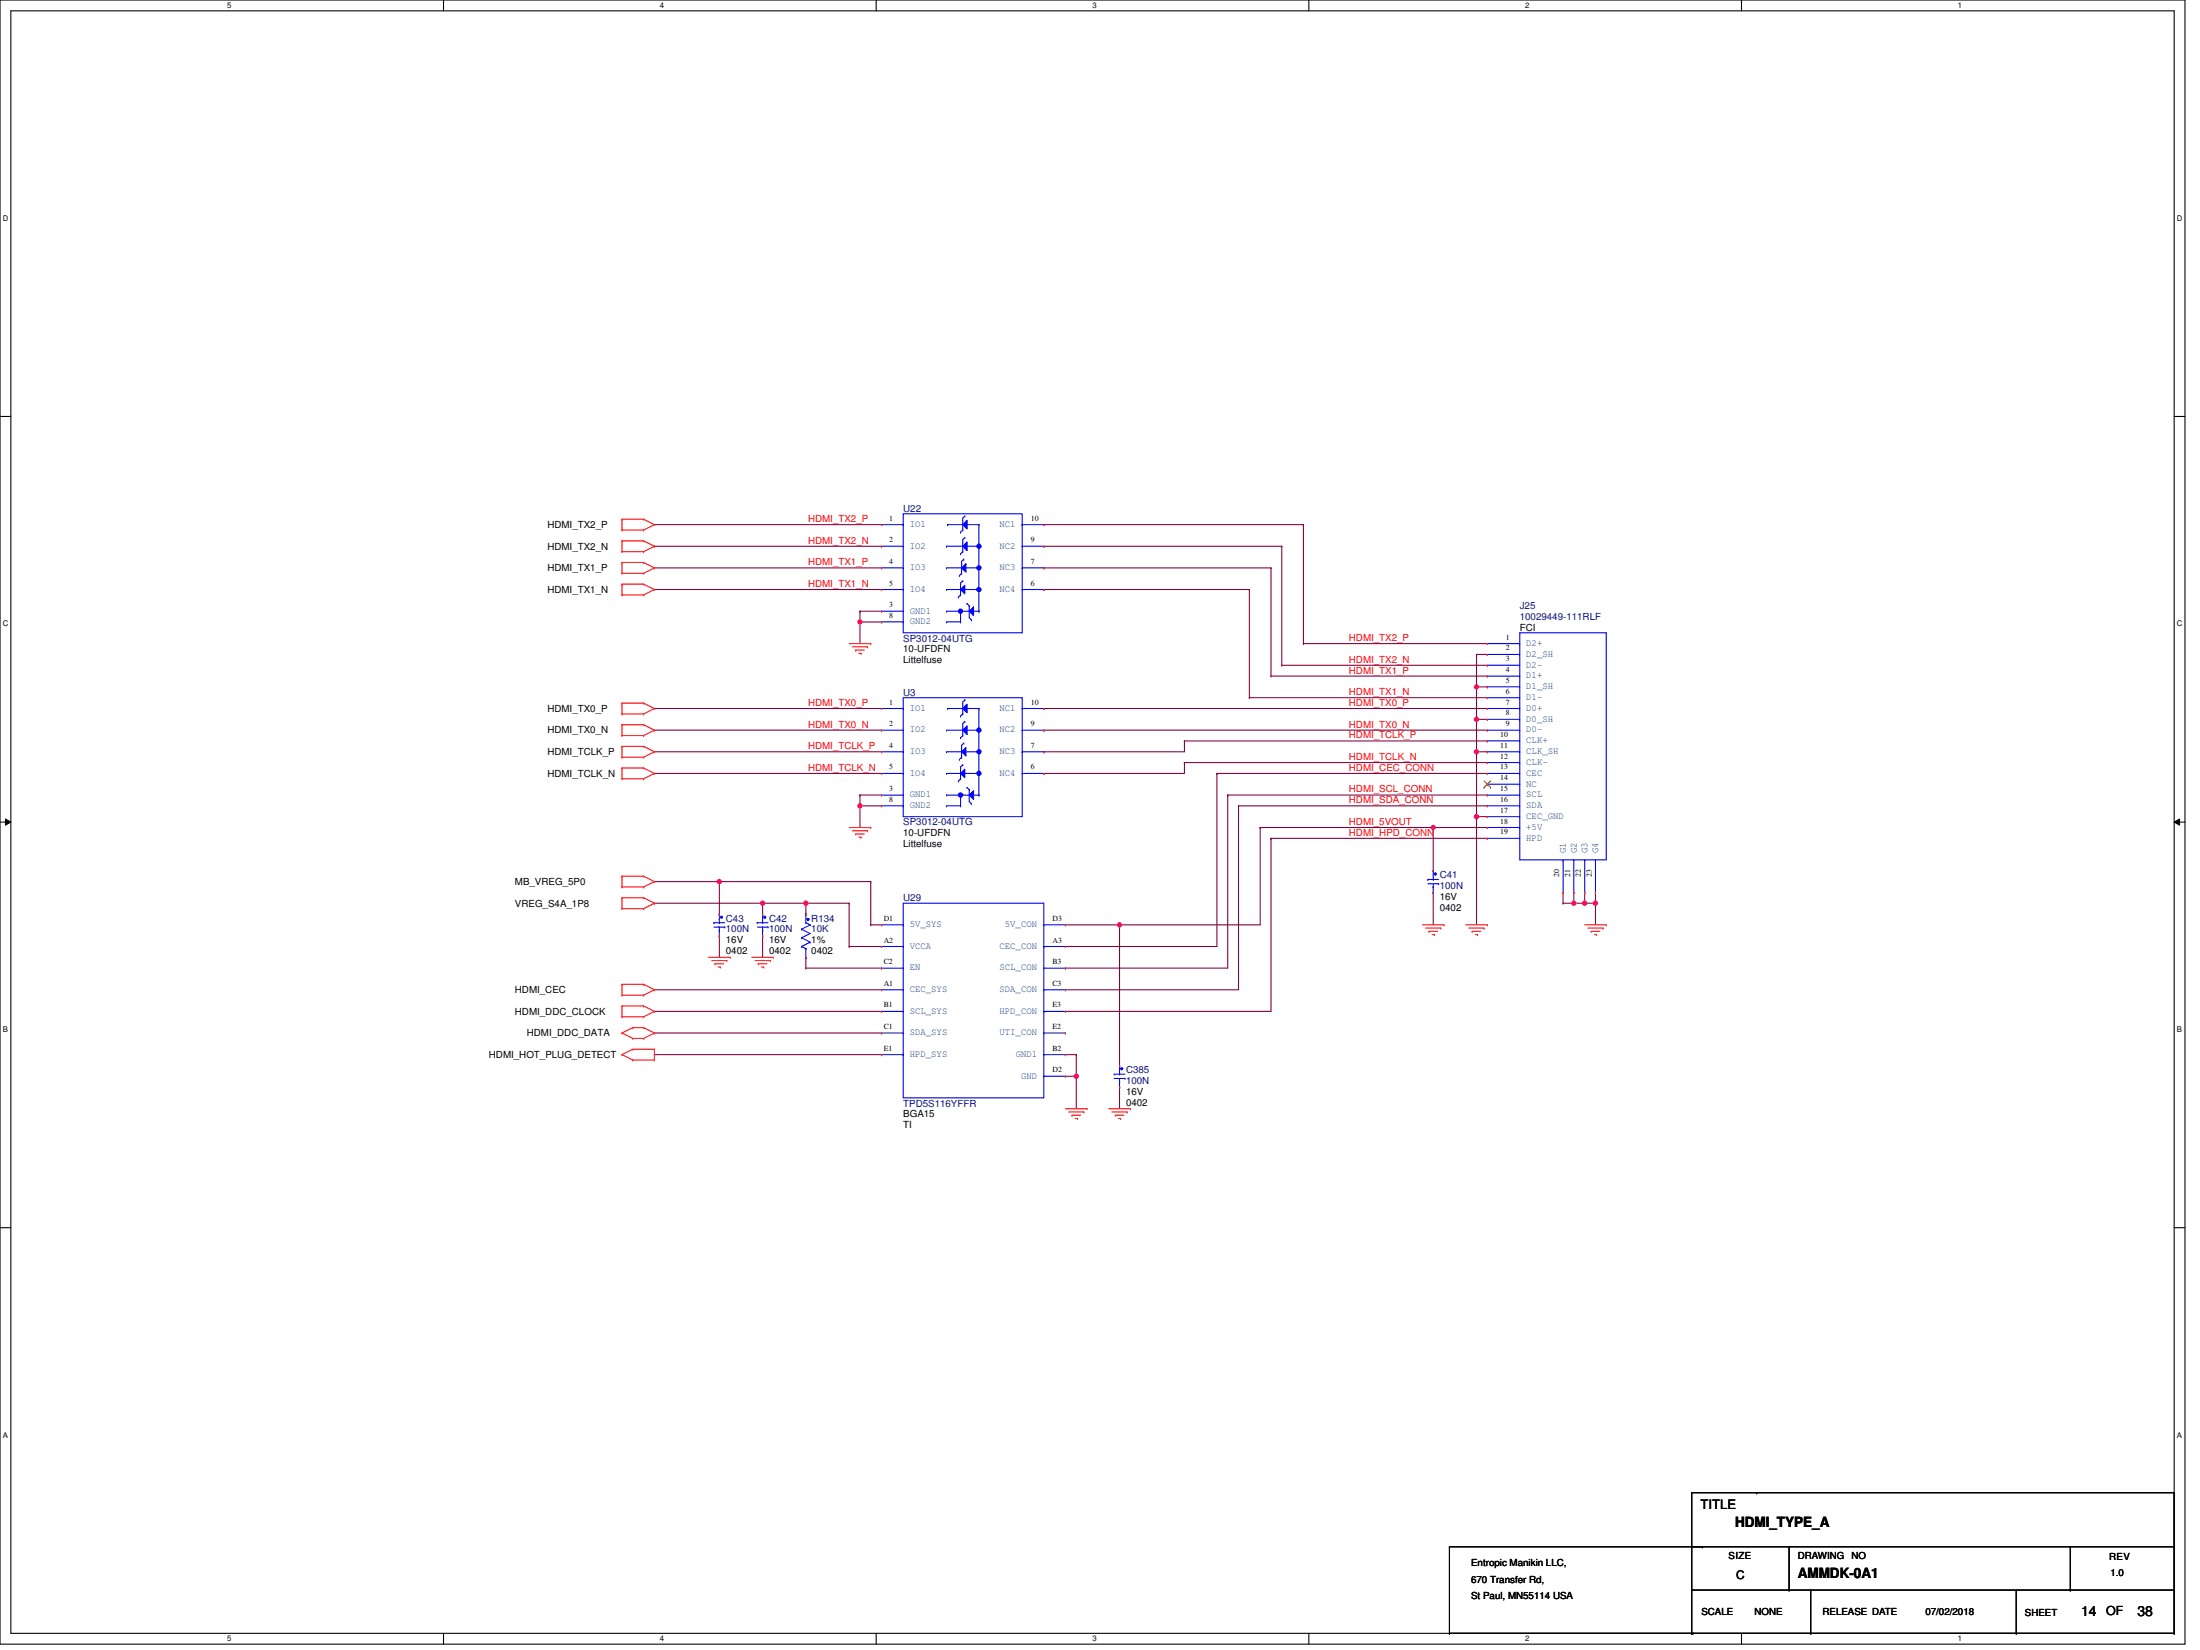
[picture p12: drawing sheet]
<svg xmlns="http://www.w3.org/2000/svg" width="610mm" height="457mm" viewBox="0 0 610 457" stroke-linecap="round" stroke-linejoin="round" font-family="sans-serif">
<path d="M0 0h605.4v455.6h-605.4zM3 3h599.4v449.6h-599.4z" fill="none" stroke="#000" stroke-width=".3"/>
<g fill="#fff">
<path d="M62.9 .3h1.2v2.4h-1.2z"/>
<path d="M62.9 452.9h1.2v2.4h-1.2z"/>
</g>
<path d="M122.9 0v3M122.9 452.6v3" fill="none" stroke="#000" stroke-width=".3"/>
<g fill="#fff">
<path d="M182.8 .3h1.2v2.4h-1.2z"/>
<path d="M182.8 452.9h1.2v2.4h-1.2z"/>
</g>
<path d="M242.8 0v3M242.8 452.6v3" fill="none" stroke="#000" stroke-width=".3"/>
<g fill="#fff">
<path d="M302.7 .3h1.2v2.4h-1.2z"/>
<path d="M302.7 452.9h1.2v2.4h-1.2z"/>
</g>
<path d="M362.7 0v3M362.7 452.6v3" fill="none" stroke="#000" stroke-width=".3"/>
<g fill="#fff">
<path d="M422.6 .3h1.2v2.4h-1.2z"/>
<path d="M422.6 452.9h1.2v2.4h-1.2z"/>
</g>
<path d="M482.6 0v3M482.6 452.6v3" fill="none" stroke="#000" stroke-width=".3"/>
<g fill="#fff">
<path d="M542.5 .3h1.2v2.4h-1.2z"/>
<path d="M542.5 452.9h1.2v2.4h-1.2z"/>
<path d="M.8 59.2h1.5v2.4h-1.5z"/>
<path d="M603.2 59.2h1.5v2.4h-1.5z"/>
<path d="M.8 171.6h1.5v2.4h-1.5z"/>
<path d="M603.2 171.6h1.5v2.4h-1.5z"/>
</g>
<path d="M0 115.4h3M602.4 115.4h3" fill="none" stroke="#000" stroke-width=".3"/>
<g fill="#fff">
<path d="M.8 284h1.4v2.4h-1.4z"/>
<path d="M603.2 284h1.4v2.4h-1.4z"/>
</g>
<path d="M0 227.8h3M602.4 227.8h3" fill="none" stroke="#000" stroke-width=".3"/>
<path d="M1.5 226.9l1.5 .9-1.5 .9zM602.4 227.8l1.5-.9v1.8z" fill="#000"/>
<path d="M1.5 226.9l1.5 .9-1.5 .9zM602.4 227.8l1.5-.9v1.8z" fill="none" stroke="#000" stroke-width=".28"/>
<g fill="#fff">
<path d="M.8 396.4h1.4v2.4h-1.4z"/>
<path d="M603.2 396.4h1.4v2.4h-1.4z"/>
</g>
<path d="M0 340.2h3M602.4 340.2h3" fill="none" stroke="#000" stroke-width=".3"/>
<path d="M238.3 172.3h.1M238.3 172.3v6" fill="none" stroke="#800040" stroke-width=".3"/>
<circle cx="238.3" cy="172.3" r=".59" fill="#f0f"/>
<circle cx="238.3" cy="172.3" r=".59" fill="none" stroke="#f0f" stroke-width=".3"/>
<g fill="none" stroke="#800040" stroke-width=".3">
<path d="M238.3 223.3h.1M238.3 223.3v6M409.1 226.3h.1M409.1 226.3v30M199.3 259.3h.1M199.3 259.3v6M211.3 259.3h.1M211.3 259.3v6M397.1 247.3h.1M397.1 247.3v9M442.1 250.3h.1M442.1 250.3v6"/>
<path d="M298.2 298.2h.1M298.2 298.2v9M310.2 301.2h.1M310.2 301.2v6"/>
</g>
<circle cx="409.1" cy="226.3" r=".59" fill="#f0f"/>
<circle cx="409.1" cy="226.3" r=".59" fill="none" stroke="#f0f" stroke-width=".3"/>
<g fill="none" stroke="#800040" stroke-width=".3">
<path d="M181.3 145.4h.1M181.3 151.4h.1M181.3 157.4h.1M181.3 145.4h63M181.3 151.4h63M181.3 157.4h63M181.3 163.4h.1M181.3 163.4h63M181.3 196.3h.1M181.3 196.3h63M181.3 202.3h.1M181.3 208.3h.1"/>
<path d="M181.3 214.3h.1M181.3 202.3h63M181.3 208.3h63M181.3 214.3h63M238.3 223.3h.1M238.3 223.3h6M181.3 274.3h.1M181.3 274.3h63M181.3 280.2h.1M181.3 286.2h.1M181.3 292.2h.1M181.3 280.2h63"/>
<path d="M181.3 286.2h63M181.3 292.2h63M295.2 298.2h.1M295.2 298.2h3"/>
</g>
<circle cx="298.2" cy="298.2" r=".59" fill="#f0f"/>
<circle cx="298.2" cy="298.2" r=".59" fill="none" stroke="#f0f" stroke-width=".3"/>
<g fill="none" stroke="#800040" stroke-width=".3">
<path d="M409.1 190.3h.1M409.1 199.3h.1M409.1 190.3h3M409.1 199.3h3M409.1 208.3h.1M409.1 208.3h3M409.1 226.3h.1M409.1 226.3h3M310.2 256.3h.1M310.2 256.3v38.9M436.1 247.3h.1M436.1 247.3v3"/>
<path d="M439.1 247.3h.1M439.1 247.3v3"/>
</g>
<circle cx="439.1" cy="250.3" r=".59" fill="#f0f"/>
<circle cx="439.1" cy="250.3" r=".59" fill="none" stroke="#f0f" stroke-width=".3"/>
<path d="M397.1 229.3h.1M397.1 229.3v12" fill="none" stroke="#800040" stroke-width=".3"/>
<circle cx="397.1" cy="229.3" r=".59" fill="#f0f"/>
<circle cx="397.1" cy="229.3" r=".59" fill="none" stroke="#f0f" stroke-width=".3"/>
<g fill="none" stroke="#800040" stroke-width=".3">
<path d="M238.3 172.3h.1M238.3 172.3h6M340.2 220.3h.1M340.2 220.3v48h-45M340.2 220.3h71.9M343.2 223.3h.1M343.2 223.3v51h-48M343.2 223.3h68.9M181.3 250.3h.1M181.3 250.3h30M199.3 244.3h.1M199.3 244.3v9"/>
<path d="M211.3 250.3h.1M211.3 250.3v3M223.3 250.3h.1M223.3 250.3v3M223.3 265.3h.1M223.3 268.3h.1M223.3 265.3v3M223.3 268.3h21M295.2 274.3h.1M295.2 268.3h.1"/>
</g>
<circle cx="211.3" cy="250.3" r=".59" fill="#f0f"/>
<circle cx="211.3" cy="250.3" r=".59" fill="none" stroke="#f0f" stroke-width=".3"/>
<path d="M211.3 250.3h.1M211.3 250.3h24M223.3 250.3h.1" fill="none" stroke="#800040" stroke-width=".3"/>
<circle cx="223.3" cy="250.3" r=".59" fill="#f0f"/>
<circle cx="223.3" cy="250.3" r=".59" fill="none" stroke="#f0f" stroke-width=".3"/>
<path d="M199.3 244.3h.1M199.3 244.3h42M235.3 250.3h.1M235.3 250.3v12M241.3 256.3h.1M241.3 244.3h.1M241.3 256.3h3M241.3 244.3v12M235.3 262.3h.1M235.3 262.3h9" fill="none" stroke="#800040" stroke-width=".3"/>
<circle cx="199.3" cy="244.3" r=".59" fill="#f0f"/>
<circle cx="199.3" cy="244.3" r=".59" fill="none" stroke="#f0f" stroke-width=".3"/>
<path d="M238.3 220.3h.1M238.3 220.3h6M238.3 220.3v3M181.3 244.3h.1M181.3 244.3h18" fill="none" stroke="#800040" stroke-width=".3"/>
<circle cx="238.3" cy="223.3" r=".59" fill="#f0f"/>
<circle cx="238.3" cy="223.3" r=".59" fill="none" stroke="#f0f" stroke-width=".3"/>
<path d="M238.3 169.4h.1M238.3 169.4v2.9M238.3 169.4h6M295.2 256.3h.1M295.2 256.3h15M295.2 292.2h.1M295.2 292.2h3M298.2 292.2h.1M298.2 292.2v6" fill="none" stroke="#800040" stroke-width=".3"/>
<circle cx="310.2" cy="256.3" r=".6" fill="#f0f"/>
<circle cx="310.2" cy="256.3" r=".6" fill="none" stroke="#f0f" stroke-width=".3"/>
<path d="M409.1 181.3h.1M409.1 190.3h.1M409.1 181.3h3M409.1 181.3v18M349.2 229.3h.1M349.2 229.3v27h-39M349.2 229.3h62.9M397.1 229.3h.1M310.2 256.3h.1" fill="none" stroke="#800040" stroke-width=".3"/>
<circle cx="409.1" cy="190.3" r=".59" fill="#f0f"/>
<circle cx="409.1" cy="190.3" r=".59" fill="none" stroke="#f0f" stroke-width=".3"/>
<path d="M409.1 199.3h.1M409.1 199.3v9" fill="none" stroke="#800040" stroke-width=".3"/>
<circle cx="409.1" cy="208.3" r=".59" fill="#f0f"/>
<circle cx="409.1" cy="208.3" r=".59" fill="none" stroke="#f0f" stroke-width=".3"/>
<circle cx="409.1" cy="199.3" r=".59" fill="#f0f"/>
<circle cx="409.1" cy="199.3" r=".59" fill="none" stroke="#f0f" stroke-width=".3"/>
<path d="M409.1 208.3h.1M409.1 208.3v18M439.1 250.3h.1M442.1 247.3h.1M442.1 247.3v3h-3" fill="none" stroke="#800040" stroke-width=".3"/>
<circle cx="442.1" cy="250.3" r=".6" fill="#f0f"/>
<circle cx="442.1" cy="250.3" r=".6" fill="none" stroke="#f0f" stroke-width=".3"/>
<path d="M433.1 250.3h.1M433.1 250.3h6M436.1 250.3h.1" fill="none" stroke="#800040" stroke-width=".3"/>
<circle cx="436.1" cy="250.3" r=".59" fill="#f0f"/>
<circle cx="436.1" cy="250.3" r=".59" fill="none" stroke="#f0f" stroke-width=".3"/>
<g fill="none" stroke="#800040" stroke-width=".3">
<path d="M289.2 145.4h.1M289.2 151.4h.1M289.2 157.4h.1M289.2 145.4h72M289.2 151.4h66M289.2 157.4h63M352.2 157.4h.1M352.2 157.4v29.9M355.2 151.4h.1M355.2 151.4v32.9M361.2 145.4h.1M361.2 145.4v32.9"/>
<path d="M289.2 163.4h.1M289.2 163.4h57M346.2 163.4h.1M346.2 163.4v29.9M361.2 178.3h.1M361.2 178.3h50.9M289.2 196.3h.1M289.2 196.3h122.9M346.2 193.3h.1M346.2 193.3h65.9M352.2 187.3h.1M352.2 187.3h59.9"/>
<path d="M355.2 184.3h.1M355.2 184.3h56.9M289.2 202.3h.1M289.2 214.3h.1M289.2 208.3h.1M289.2 202.3h122.9M328.2 211.3h.1M328.2 205.3h.1M328.2 211.3v3h-39M328.2 205.3v3h-39M328.2 211.3h83.9M328.2 205.3h83.9"/>
<path d="M337.2 214.3h.1M337.2 214.3h74.9M337.2 214.3v48h-42M352.2 232.3h.1M352.2 232.3v47.9h-57M352.2 232.3h59.9M433.1 247.3h.1M433.1 247.3v3M295.2 262.3h.1M295.2 280.2h.1"/>
</g>
<g fill="none" stroke="#f00" stroke-width=".3">
<path d="M172.3 146.9h.1M172.3 143.9h.1M172.3 152.9h.1M172.3 149.9h.1M172.3 158.9h.1M172.3 155.9h.1M172.3 143.9h6M172.3 146.9h6M172.3 143.9v3M172.3 149.9v3M172.3 155.9v3M172.3 149.9h6"/>
<path d="M172.3 152.9h6M172.3 155.9h6M172.3 158.9h6M178.3 143.9h.1M178.3 146.9h.1M178.3 149.9h.1M178.3 152.9h.1M178.3 155.9h.1M178.3 158.9h.1M178.3 143.9l3 1.5M178.3 149.9l3 1.5M178.3 155.9l3 1.5"/>
<path d="M181.3 145.4h.1M181.3 151.4h.1M181.3 157.4h.1M181.3 145.4l-3 1.5M181.3 151.4l-3 1.5M181.3 157.4l-3 1.5M172.3 164.9h.1M172.3 161.9h.1M172.3 161.9v3M172.3 161.9h6M172.3 164.9h6M178.3 161.9h.1"/>
<path d="M178.3 164.9h.1M178.3 161.9l3 1.5M181.3 163.4h.1M181.3 163.4l-3 1.5M235.3 178.3h6M236.2 179.2h4.2M240.4 179.2h.1M241.3 178.3h.1M172.3 197.8h.1M172.3 194.8h.1M172.3 194.8v3M172.3 194.8h6"/>
<path d="M172.3 197.8h6M178.3 194.8h.1M178.3 197.8h.1M178.3 194.8l3 1.5M181.3 196.3h.1M181.3 196.3l-3 1.5M237.1 180.1h.1M237.1 180.1h2.4M238 181h.6M238.6 181h.1M172.3 203.8h.1M172.3 200.8h.1"/>
<path d="M172.3 209.8h.1M172.3 206.8h.1M172.3 215.8h.1M172.3 212.8h.1M172.3 200.8v3M172.3 206.8v3M172.3 212.8v3M172.3 200.8h6M172.3 203.8h6M172.3 206.8h6M172.3 209.8h6M172.3 212.8h6"/>
<path d="M172.3 215.8h6M178.3 200.8h.1M178.3 203.8h.1M178.3 206.8h.1M178.3 209.8h.1M178.3 212.8h.1M178.3 215.8h.1M178.3 200.8l3 1.5M178.3 206.8l3 1.5M178.3 212.8l3 1.5M181.3 202.3h.1M181.3 208.3h.1"/>
<path d="M181.3 214.3h.1M181.3 202.3l-3 1.5M181.3 208.3l-3 1.5M181.3 214.3l-3 1.5M235.3 229.3h6M236.2 230.2h4.2M237.1 231.1h.1M237.1 231.1h2.4M238 232h.6M238.6 232h.1M240.4 230.2h.1M241.3 229.3h.1"/>
<path d="M172.3 251.8h.1M172.3 248.8h.1M172.3 245.8h.1M172.3 242.8h.1M172.3 242.8v3M172.3 248.8v3M172.3 248.8h6M172.3 251.8h6M172.3 242.8h6M172.3 245.8h6M178.3 248.8h.1M178.3 251.8h.1"/>
<path d="M178.3 242.8h.1M178.3 245.8h.1M178.3 248.8l3 1.5M178.3 242.8l3 1.5M181.3 250.3h.1M181.3 244.3h.1M181.3 250.3l-3 1.5M181.3 244.3l-3 1.5M394.1 256.3h6M395 257.2h4.2M395.9 258.1h.1M395.9 258.1h2.4"/>
<path d="M396.8 259h.6M397.4 259h.1M399.2 257.2h.1M400.1 256.3h.1M406.1 256.3h6M407 257.2h4.2M407.9 258.1h.1M407.9 258.1h2.4M408.8 259h.6M409.4 259h.1M411.2 257.2h.1M412.1 256.3h.1"/>
<path d="M439.1 256.3h6M440 257.2h4.2M440.9 258.1h.1M440.9 258.1h2.4M441.8 259h.6M442.4 259h.1M444.2 257.2h.1M445.1 256.3h.1M172.3 275.7h.1M172.3 272.8h.1M172.3 278.7h.1M172.3 272.8v2.9"/>
<path d="M172.3 278.7v3M172.3 272.8h6M172.3 275.7h6M172.3 278.7h6M178.3 272.8h.1M178.3 275.7h.1M178.3 278.7h.1M178.3 272.8l3 1.5M178.3 278.7l3 1.5M181.3 274.3h.1M181.3 274.3l-3 1.4M196.3 265.3h6"/>
<path d="M197.2 266.2h4.2M198.1 267.1h.1M198.1 267.1h2.4M199 268h.6M199.6 268h.1M201.4 266.2h.1M202.3 265.3h.1M208.3 265.3h6M209.2 266.2h4.2M210.1 267.1h.1M210.1 267.1h2.4M211 268h.6"/>
<path d="M211.6 268h.1M213.4 266.2h.1M214.3 265.3h.1M172.3 292.2h.1M172.3 281.7h.1M172.3 286.2h.1M172.3 292.2l3 1.5M172.3 281.7h6M172.3 286.2l3 1.5M175.3 290.7h.1M175.3 293.7h.1M175.3 284.7h.1"/>
<path d="M175.3 287.7h.1M175.3 290.7l-3 1.5M175.3 290.7h6M175.3 293.7h6M175.3 284.7l-3 1.5M175.3 284.7h3M175.3 287.7h3M178.3 281.7h.1M178.3 284.7h.1M178.3 287.7h.1M178.3 284.7l3 1.5M181.3 290.7h.1"/>
<path d="M181.3 293.7h.1M181.3 280.2h.1M181.3 286.2h.1M181.3 290.7v3M181.3 280.2l-3 1.5M181.3 286.2l-3 1.5M295.2 307.2h6M296.1 308.1h4.2M297 309h.1M297 309h2.4M297.9 309.9h.6M298.5 309.9h.1"/>
<path d="M300.3 308.1h.1M301.2 307.2h.1M307.2 307.2h6M308.1 308.1h4.2M309 309h.1M309 309h2.4M309.9 309.9h.6M310.5 309.9h.1M312.3 308.1h.1M313.2 307.2h.1"/>
</g>
<g fill="none" stroke="#000" stroke-width=".3">
<path d="M486.7 413.6h.1M401.6 428.6h.1M401.6 428.6h200.8M401.6 428.6v24M471.8 428.6h.1M495.7 428.6v12M573.7 428.6v12M602.4 428.6h.1M401.6 452.6h.1M401.6 452.6h200.8M468.8 452.6h.1M468.8 452.6v-39h133.6v39"/>
<path d="M468.8 440.6h133.6M469.1 452.6h.1M495.7 440.6h.1M501.7 452.6h.1M501.7 440.6v12M558.7 452.6h.1M558.7 440.6v12M573.7 440.6h.1M602.4 440.6h.1M602.4 452.6h.1"/>
</g>
<path d="M209.8 255.7h.1M209.8 255.7h3M209.8 256.9h3M211.3 253.3h.1M211.3 259.3h.1M211.3 257.8h.1M211.3 255.7h.1M211.3 253.3v2.4M211.3 256.9v2.4M212.8 256.9h.1" fill="none" stroke="#00f" stroke-width=".3"/>
<circle cx="211.9" cy="254.2" r=".29" fill="#00f"/>
<g fill="none" stroke="#00f" stroke-width=".3">
<path d="M395.6 243.7h.1M395.6 243.7h3M395.6 244.9h3M397.1 241.3h.1M397.1 247.3h.1M397.1 245.8h.1M397.1 243.7h.1M397.1 241.3v2.4M397.1 244.9v2.4M398.6 244.9h.1"/>
<circle cx="211.9" cy="254.2" r=".29"/>
</g>
<path d="M211.3 253.3h.1M211.3 259.3h.1" fill="none" stroke="#f00" stroke-width=".3"/>
<circle cx="397.7" cy="242.2" r=".3" fill="#00f"/>
<g fill="none" stroke="#00f" stroke-width=".3">
<path d="M197.8 255.7h.1M197.8 255.7h3M197.8 256.9h3M199.3 253.3h.1M199.3 259.3h.1M199.3 257.8h.1M199.3 255.7h.1M199.3 253.3v2.4M199.3 256.9v2.4M200.8 256.9h.1"/>
<circle cx="397.7" cy="242.2" r=".3"/>
</g>
<path d="M397.1 241.3h.1M397.1 247.3h.1" fill="none" stroke="#f00" stroke-width=".3"/>
<circle cx="199.9" cy="254.2" r=".29" fill="#00f"/>
<g fill="none" stroke="#00f" stroke-width=".3">
<path d="M244.3 196.3h6M250.3 193.3h32.9v33h-32.9zM250.3 196.3h.1M262.6 196.3h.1M262.6 196.3h4.2M266.2 198.4h.1M266.8 197.8h.1M266.8 197.8l-.6 .6M267.4 193.9h.1M267.4 199.9h.1M267.4 193.9l-.6 .6v3.3M267.4 199.9l-.6 .6v3.3"/>
<path d="M268 196.3h3.3M271.3 196.3h.1M271.3 196.3v24M283.2 196.3h.1M283.2 196.3h6M244.3 202.3h6M244.3 208.3h6M244.3 214.3h6M250.3 202.3h.1M250.3 208.3h.1M250.3 214.3h.1M262.3 202.3h.1"/>
<path d="M262.3 208.3h.1M262.3 214.3h.1M262.3 202.3h4.5M262.3 208.3h4.2M262.3 214.3h3.9M265.6 216.4h.1M265.9 210.4h.1M266.2 204.4h.1M266.2 215.8h.1M266.2 215.8l-.6 .6M266.5 209.8h.1M266.5 209.8l-.6 .6"/>
<path d="M266.8 203.8h.1M266.8 211.9h.1M266.8 203.8l-.6 .6M266.8 211.9l-.6 .6v3.3M267.1 205.9h.1M267.1 214.3h4.2M267.1 205.9l-.6 .6v3.3M267.7 208.3h3.6M268 218.2h.1M268 202.3h3.3M268 218.2l.6 .6M268.6 218.8h.1"/>
<path d="M268.6 218.8v3.3l.6 .6M271.3 202.3h.1M271.3 208.3h.1M271.3 214.3h.1M283.2 214.3h.1M283.2 208.3h.1M283.2 202.3h.1M283.2 202.3h6M283.2 208.3h6M283.2 214.3h6M244.3 220.3h6M244.3 223.3h6"/>
<path d="M250.3 220.3h.1M250.3 223.3h.1M262.3 220.3h.1M262.3 223.3h.1M262.3 220.3h6.3M262.3 223.3h3.9M266.2 223.3h.1M266.2 220.3v3M269.2 222.7h.1M269.8 220.3h1.5M271.3 220.3h.1"/>
<circle cx="199.9" cy="254.2" r=".29"/>
</g>
<path d="M199.3 253.3h.1M199.3 259.3h.1" fill="none" stroke="#f00" stroke-width=".3"/>
<circle cx="271.3" cy="214.3" r=".59" fill="#00f"/>
<circle cx="271.3" cy="214.3" r=".59" fill="none" stroke="#00f" stroke-width=".3"/>
<circle cx="271.3" cy="208.3" r=".59" fill="#00f"/>
<circle cx="271.3" cy="208.3" r=".59" fill="none" stroke="#00f" stroke-width=".3"/>
<circle cx="271.3" cy="202.3" r=".59" fill="#00f"/>
<circle cx="271.3" cy="202.3" r=".59" fill="none" stroke="#00f" stroke-width=".3"/>
<circle cx="266.2" cy="220.3" r=".6" fill="#00f"/>
<circle cx="266.2" cy="220.3" r=".6" fill="none" stroke="#00f" stroke-width=".3"/>
<path d="M268 195.1v2.4l-1.2-1.2z" fill="#00f"/>
<path d="M268 195.1v2.4l-1.2-1.2z" fill="none" stroke="#00f" stroke-width=".3"/>
<path d="M268 201.1v2.4l-1.2-1.2z" fill="#00f"/>
<path d="M268 201.1v2.4l-1.2-1.2z" fill="none" stroke="#00f" stroke-width=".3"/>
<path d="M266.5 208.3l1.2-1.2v2.4z" fill="#00f"/>
<path d="M266.5 208.3l1.2-1.2v2.4z" fill="none" stroke="#00f" stroke-width=".3"/>
<path d="M267.4 213.1v2.4l-1.2-1.2z" fill="#00f"/>
<path d="M267.4 213.1v2.4l-1.2-1.2z" fill="none" stroke="#00f" stroke-width=".3"/>
<path d="M269.8 219.1v2.4l-1.2-1.2z" fill="#00f"/>
<g fill="none" stroke="#00f" stroke-width=".3">
<path d="M244.3 145.4h6M244.3 151.4h6M244.3 157.4h6M250.3 142.4h32.9v32.9h-32.9zM250.3 145.4h.1M250.3 151.4h.1M250.3 157.4h.1M262.3 151.4h.1M262.3 157.4h.1M262.3 151.4h4.5M262.3 157.4h4.2M262.6 145.4h.1"/>
<path d="M262.6 145.4h4.2M265.9 159.5h.1M266.2 147.5h.1M266.2 153.5h.1M266.5 158.9h.1M266.5 158.9l-.6 .6M266.8 146.9h.1M266.8 152.9h.1M266.8 146.9l-.6 .6M266.8 152.9l-.6 .6M267.1 155h.1M267.1 155l-.6 .6v3.3"/>
<path d="M267.4 143h.1M267.4 149h.1M267.4 143l-.6 .6v3.3M267.4 149l-.6 .6v3.3M267.7 157.4h3.6M268 145.4h3.3M268 151.4h3.3M271.3 145.4h.1M271.3 151.4h.1M271.3 157.4h.1M271.3 145.4v24M283.2 157.4h.1"/>
<path d="M283.2 151.4h.1M283.2 145.4h.1M283.2 145.4h6M283.2 151.4h6M283.2 157.4h6M244.3 163.4h6M244.3 169.4h6M244.3 172.3h6M250.3 163.4h.1M250.3 169.4h.1M250.3 172.3h.1M262.3 163.4h.1"/>
<path d="M262.3 169.4h.1M262.3 172.3h.1M262.3 163.4h3.9M262.3 169.4h6.3M262.3 172.3h3.9M265.6 165.4h.1M266.2 164.9h.1M266.2 172.3h.1M266.2 169.4v2.9M266.2 164.9l-.6 .5M266.8 161h.1M266.8 161l-.6 .6v3.3"/>
<path d="M267.1 163.4h4.2M268 167.2h.1M268 167.2l.6 .7M268.6 167.9h.1M268.6 167.9v3.3l.6 .5M269.2 171.7h.1M269.8 169.4h1.5M271.3 163.4h.1M271.3 169.4h.1M283.2 163.4h.1M283.2 163.4h6M269.8 219.1v2.4l-1.2-1.2z"/>
</g>
<path d="M244.3 196.3h.1M289.2 196.3h.1M244.3 202.3h.1M244.3 208.3h.1M244.3 214.3h.1M289.2 214.3h.1M289.2 208.3h.1M289.2 202.3h.1M244.3 220.3h.1M244.3 223.3h.1" fill="none" stroke="#f00" stroke-width=".3"/>
<circle cx="271.3" cy="163.4" r=".59" fill="#00f"/>
<circle cx="271.3" cy="163.4" r=".59" fill="none" stroke="#00f" stroke-width=".3"/>
<circle cx="271.3" cy="157.4" r=".59" fill="#00f"/>
<circle cx="271.3" cy="157.4" r=".59" fill="none" stroke="#00f" stroke-width=".3"/>
<circle cx="271.3" cy="151.4" r=".59" fill="#00f"/>
<circle cx="271.3" cy="151.4" r=".59" fill="none" stroke="#00f" stroke-width=".3"/>
<circle cx="266.2" cy="169.3" r=".6" fill="#00f"/>
<circle cx="266.2" cy="169.3" r=".6" fill="none" stroke="#00f" stroke-width=".3"/>
<path d="M268 144.2v2.4l-1.2-1.2z" fill="#00f"/>
<path d="M268 144.2v2.4l-1.2-1.2z" fill="none" stroke="#00f" stroke-width=".3"/>
<path d="M268 150.2v2.4l-1.2-1.2z" fill="#00f"/>
<path d="M268 150.2v2.4l-1.2-1.2z" fill="none" stroke="#00f" stroke-width=".3"/>
<path d="M266.5 157.4l1.2-1.2v2.4z" fill="#00f"/>
<path d="M266.5 157.4l1.2-1.2v2.4z" fill="none" stroke="#00f" stroke-width=".3"/>
<path d="M266.2 163.4l1.2-1.2v2.3z" fill="#00f"/>
<path d="M266.2 163.4l1.2-1.2v2.3z" fill="none" stroke="#00f" stroke-width=".3"/>
<path d="M269.8 168.1v2.4l-1.2-1.1z" fill="#00f"/>
<path d="M269.8 168.1v2.4l-1.2-1.1zM308.7 297.6h.1M308.7 297.6h3M308.7 298.8h3M310.2 295.2h.1M310.2 299.7h.1M310.2 297.6h.1M310.2 295.2v2.4M310.2 298.8v2.4M311.7 298.8h.1M310.2 301.2h.1" fill="none" stroke="#00f" stroke-width=".3"/>
<path d="M244.3 145.4h.1M244.3 151.4h.1M244.3 157.4h.1M289.2 157.4h.1M289.2 151.4h.1M289.2 145.4h.1M244.3 163.4h.1M244.3 169.4h.1M244.3 172.3h.1M289.2 163.4h.1" fill="none" stroke="#f00" stroke-width=".3"/>
<circle cx="310.8" cy="296.1" r=".29" fill="#00f"/>
<g fill="none" stroke="#00f" stroke-width=".3">
<path d="M222.1 259.9h.1M222.1 257.5h.1M222.1 259.9l2.4 1.2M222.1 257.5l2.4 1.2-2.4 1.2M223.3 253.3h.1M223.3 255.7h.1M223.3 253.3v2.4M223.3 255.7l1.2 .6M224.5 256.3h.1M224.5 256.3l-2.4 1.2M222.1 262.3h.1M222.1 262.3l1.2 .6"/>
<path d="M223.3 265.3h.1M223.3 262.9h.1M223.3 262.9v2.4M224.5 261.1h.1M224.5 261.1l-2.4 1.2"/>
<circle cx="310.8" cy="296.1" r=".29"/>
</g>
<path d="M310.2 295.2h.1M310.2 301.2h.1" fill="none" stroke="#f00" stroke-width=".3"/>
<circle cx="223.9" cy="254.8" r=".29" fill="#00f"/>
<g fill="none" stroke="#00f" stroke-width=".3">
<path d="M412.1 178.3h9M421.1 175.3h24v63h-24zM421.1 178.3h.1M412.1 181.3h9M412.1 184.3h9M412.1 187.3h9M412.1 190.3h9M412.1 193.3h9M412.1 196.3h9M412.1 199.3h9M421.1 181.3h.1M421.1 184.3h.1"/>
<path d="M421.1 187.3h.1M421.1 190.3h.1M421.1 193.3h.1M421.1 196.3h.1M421.1 199.3h.1M412.1 202.3h9M412.1 205.3h9M412.1 208.3h9M412.1 211.3h9M412.1 214.3h9M412.1 217.3h9M421.1 202.3h.1"/>
<path d="M421.1 205.3h.1M421.1 208.3h.1M421.1 211.3h.1M421.1 214.3h.1M421.1 217.3h.1M412.1 220.3h9M412.1 223.3h9M412.1 226.3h9M412.1 229.3h9M412.1 232.3h9M421.1 220.3h.1M421.1 223.3h.1"/>
<path d="M421.1 226.3h.1M421.1 229.3h.1M421.1 232.3h.1M433.1 238.3h.1M433.1 238.3v9M436.1 238.3h.1M436.1 238.3v9M439.1 238.3h.1M439.1 238.3v9M442.1 238.3h.1M442.1 238.3v9M244.3 256.3h6"/>
<path d="M250.3 250.3h38.9v53.9h-38.9zM250.3 256.3h.1M289.2 256.3h.1M289.2 256.3h6M244.3 274.3h6M244.3 268.3h6M244.3 262.3h6M250.3 274.3h.1M250.3 268.3h.1M250.3 262.3h.1M289.2 268.3h.1M289.2 274.3h.1"/>
<path d="M289.2 262.3h.1M289.2 274.3h6M289.2 268.3h6M289.2 262.3h6M244.3 280.2h6M244.3 286.2h6M244.3 292.2h6M250.3 280.2h.1M250.3 286.2h.1M250.3 292.2h.1M289.2 280.2h.1M289.2 286.2h.1"/>
<path d="M289.2 298.2h.1M289.2 292.2h.1M289.2 280.2h6M289.2 286.2h6M289.2 298.2h6M289.2 292.2h6"/>
<circle cx="223.9" cy="254.8" r=".29"/>
</g>
<g fill="none" stroke="#f00" stroke-width=".3">
<path d="M412.1 178.3h.1M412.1 181.3h.1M412.1 184.3h.1M412.1 187.3h.1M412.1 190.3h.1M412.1 193.3h.1M412.1 196.3h.1M412.1 199.3h.1M412.1 202.3h.1M412.1 205.3h.1M412.1 208.3h.1M412.1 211.3h.1"/>
<path d="M412.1 214.3h.1M412.1 217.3h.1M412.1 220.3h.1M412.1 223.3h.1M412.1 226.3h.1M412.1 229.3h.1M412.1 232.3h.1M223.3 253.3h.1M244.3 256.3h.1M295.2 256.3h.1M433.1 247.3h.1M436.1 247.3h.1"/>
<path d="M439.1 247.3h.1M442.1 247.3h.1M223.3 265.3h.1M244.3 274.3h.1M244.3 268.3h.1M244.3 262.3h.1M295.2 268.3h.1M295.2 274.3h.1M295.2 262.3h.1M244.3 280.2h.1M244.3 286.2h.1M244.3 292.2h.1"/>
<path d="M295.2 280.2h.1M295.2 286.2h.1M295.2 298.2h.1M295.2 292.2h.1"/>
</g>
<path d="M411.2 218.2h.1M411.2 216.4l1.8 1.8M413 216.4l-1.8 1.8M413 218.2h.1" fill="none" stroke="#804000" stroke-width=".28"/>
<circle cx="238.3" cy="172.3" r=".59" fill="#f0f"/>
<circle cx="238.3" cy="172.3" r=".59" fill="none" stroke="#f0f" stroke-width=".3"/>
<circle cx="409.1" cy="226.3" r=".59" fill="#f0f"/>
<circle cx="409.1" cy="226.3" r=".59" fill="none" stroke="#f0f" stroke-width=".3"/>
<circle cx="298.2" cy="298.2" r=".59" fill="#f0f"/>
<circle cx="298.2" cy="298.2" r=".59" fill="none" stroke="#f0f" stroke-width=".3"/>
<circle cx="439.1" cy="250.3" r=".59" fill="#f0f"/>
<circle cx="439.1" cy="250.3" r=".59" fill="none" stroke="#f0f" stroke-width=".3"/>
<circle cx="397.1" cy="229.3" r=".59" fill="#f0f"/>
<circle cx="397.1" cy="229.3" r=".59" fill="none" stroke="#f0f" stroke-width=".3"/>
<circle cx="211.3" cy="250.3" r=".59" fill="#f0f"/>
<circle cx="211.3" cy="250.3" r=".59" fill="none" stroke="#f0f" stroke-width=".3"/>
<circle cx="223.3" cy="250.3" r=".59" fill="#f0f"/>
<circle cx="223.3" cy="250.3" r=".59" fill="none" stroke="#f0f" stroke-width=".3"/>
<circle cx="199.3" cy="244.3" r=".59" fill="#f0f"/>
<circle cx="199.3" cy="244.3" r=".59" fill="none" stroke="#f0f" stroke-width=".3"/>
<circle cx="238.3" cy="223.3" r=".59" fill="#f0f"/>
<circle cx="238.3" cy="223.3" r=".59" fill="none" stroke="#f0f" stroke-width=".3"/>
<circle cx="310.2" cy="256.3" r=".6" fill="#f0f"/>
<circle cx="310.2" cy="256.3" r=".6" fill="none" stroke="#f0f" stroke-width=".3"/>
<circle cx="409.1" cy="190.3" r=".59" fill="#f0f"/>
<circle cx="409.1" cy="190.3" r=".59" fill="none" stroke="#f0f" stroke-width=".3"/>
<circle cx="409.1" cy="208.3" r=".59" fill="#f0f"/>
<circle cx="409.1" cy="208.3" r=".59" fill="none" stroke="#f0f" stroke-width=".3"/>
<circle cx="409.1" cy="199.3" r=".59" fill="#f0f"/>
<circle cx="409.1" cy="199.3" r=".59" fill="none" stroke="#f0f" stroke-width=".3"/>
<circle cx="442.1" cy="250.3" r=".6" fill="#f0f"/>
<circle cx="442.1" cy="250.3" r=".6" fill="none" stroke="#f0f" stroke-width=".3"/>
<circle cx="436.1" cy="250.3" r=".59" fill="#f0f"/>
<circle cx="436.1" cy="250.3" r=".59" fill="none" stroke="#f0f" stroke-width=".3"/>
<g font-size="3.9">
<text x="480.8" y="423.1">HDMI_TYPE_A</text>
<text x="498.1" y="437.2">AMMDK-0A1</text>
<text x="576.7" y="447.7">14</text>
<text x="592.3" y="447.7">38</text>
</g>
<text font-size="3.6" x="471.2" y="418.1">TITLE</text>
<text font-size="3.5" x="583.6" y="447.6">OF</text>
<text font-size="3.3" x="481.1" y="437.6">C</text>
<g font-size="2.7" fill="#000080">
<text x="250.3" y="141.8">U22</text>
<text x="421.1" y="168.8">J25</text>
<text x="421.1" y="171.8">10029449-111RLF</text>
<text x="250.3" y="177.8">SP3012-04UTG</text>
<text x="250.3" y="192.7">U3</text>
<text x="250.3" y="228.7">SP3012-04UTG</text>
<text x="398.9" y="243.4">C41</text>
<text x="250.3" y="249.7">U29</text>
<text x="398.9" y="246.4">100N</text>
<text x="201.1" y="255.4">C43</text>
<text x="213.1" y="255.4">C42</text>
<text x="224.8" y="255.4">R134</text>
<text x="201.1" y="258.4">100N</text>
<text x="213.1" y="258.4">100N</text>
<text x="224.8" y="258.4">10K</text>
<text x="312" y="297.3">C385</text>
<text x="312" y="300.3">100N</text>
<text x="250.3" y="306.6">TPD5S116YFFR</text>
</g>
<g font-size="2.7">
<text x="151.7" y="146.3">HDMI_TX2_P</text>
<text x="151.7" y="152.3">HDMI_TX2_N</text>
<text x="151.7" y="158.3">HDMI_TX1_P</text>
<text x="151.7" y="164.3">HDMI_TX1_N</text>
<text x="421.1" y="174.8">FCI</text>
<text x="250.3" y="180.8">10-UFDFN</text>
<text x="250.3" y="183.7">Littelfuse</text>
<text x="151.7" y="197.2">HDMI_TX0_P</text>
<text x="151.7" y="203.2">HDMI_TX0_N</text>
<text x="151.7" y="209.2">HDMI_TCLK_P</text>
<text x="151.7" y="215.2">HDMI_TCLK_N</text>
<text x="250.3" y="231.7">10-UFDFN</text>
<text x="250.3" y="234.7">Littelfuse</text>
<text x="142.7" y="245.2">MB_VREG_5P0</text>
<text x="142.7" y="251.2">VREG_S4A_1P8</text>
<text x="398.9" y="249.4">16V</text>
<text x="398.9" y="252.4">0402</text>
<text x="201.1" y="261.4">16V</text>
<text x="213.1" y="261.4">16V</text>
<text x="224.8" y="261.4">1%</text>
<text x="201.1" y="264.4">0402</text>
<text x="213.1" y="264.4">0402</text>
<text x="224.8" y="264.4">0402</text>
<text x="142.7" y="275.2">HDMI_CEC</text>
<text x="142.7" y="281.2">HDMI_DDC_CLOCK</text>
<text x="146" y="287.2">HDMI_DDC_DATA</text>
<text x="135.5" y="293.1">HDMI_HOT_PLUG_DETECT</text>
<text x="312" y="303.3">16V</text>
<text x="250.3" y="309.6">BGA15</text>
<text x="312" y="306.3">0402</text>
<text x="250.3" y="312.6">TI</text>
<text x="479" y="431.9">SIZE</text>
<text x="498.1" y="431.9">DRAWING</text>
<text x="513" y="431.9">NO</text>
<text x="407.6" y="434">Entropic Manikin LLC,</text>
<text x="584.5" y="432.2">REV</text>
<text x="584.8" y="436.7">1.0</text>
<text x="407.6" y="438.5">670 Transfer Rd,</text>
<text x="407.6" y="443">St Paul, MN55114 USA</text>
<text x="471.5" y="447.5">SCALE</text>
<text x="486.2" y="447.5">NONE</text>
<text x="505" y="447.5">RELEASE DATE</text>
<text x="533.5" y="447.5">07/02/2018</text>
<text x="561.1" y="447.8">SHEET</text>
</g>
<g font-size="2.7" fill="#f00">
<text x="223.9" y="144.7">HDMI_TX2_P</text>
<text x="223.9" y="150.7">HDMI_TX2_N</text>
<text x="223.9" y="156.7">HDMI_TX1_P</text>
<text x="223.9" y="162.6">HDMI_TX1_N</text>
<text x="373.8" y="177.6">HDMI_TX2_P</text>
<text x="373.8" y="183.6">HDMI_TX2_N</text>
<text x="373.8" y="186.6">HDMI_TX1_P</text>
<text x="223.9" y="195.6">HDMI_TX0_P</text>
<text x="373.8" y="195.6">HDMI_TX0_P</text>
<text x="373.8" y="192.6">HDMI_TX1_N</text>
<text x="223.9" y="201.6">HDMI_TX0_N</text>
<text x="373.8" y="201.6">HDMI_TX0_N</text>
<text x="223.9" y="207.6">HDMI_TCLK_P</text>
<text x="373.8" y="204.6">HDMI_TCLK_P</text>
<text x="223.9" y="213.6">HDMI_TCLK_N</text>
<text x="373.8" y="210.6">HDMI_TCLK_N</text>
<text x="373.8" y="213.6">HDMI_CEC_CONN</text>
<text x="373.8" y="219.6">HDMI_SCL_CONN</text>
<text x="373.8" y="222.6">HDMI_SDA_CONN</text>
<text x="373.8" y="228.6">HDMI_5VOUT</text>
<text x="373.8" y="231.6">HDMI_HPD_CONN</text>
</g>
<g font-size="2.7" fill="#004080">
<text x="252.1" y="146">IO1</text>
<text x="276.9" y="146">NC1</text>
<text x="252.1" y="152">IO2</text>
<text x="276.9" y="152">NC2</text>
<text x="252.1" y="158">IO3</text>
<text x="276.9" y="158">NC3</text>
<text x="252.1" y="164">IO4</text>
<text x="276.9" y="164">NC4</text>
<text x="252.1" y="170">GND1</text>
<text x="252.1" y="173">GND2</text>
<text x="422.9" y="179">D2+</text>
<text x="422.9" y="182">D2_SH</text>
<text x="422.9" y="185">D2-</text>
<text x="422.9" y="188">D1+</text>
<text x="422.9" y="191">D1_SH</text>
<text x="252.1" y="197">IO1</text>
<text x="276.9" y="197">NC1</text>
<text x="422.9" y="194">D1-</text>
<text x="422.9" y="197">D0+</text>
<text x="252.1" y="203">IO2</text>
<text x="276.9" y="203">NC2</text>
<text x="422.9" y="200">D0_SH</text>
<text x="422.9" y="203">D0-</text>
<text x="252.1" y="209">IO3</text>
<text x="276.9" y="209">NC3</text>
<text x="422.9" y="206">CLK+</text>
<text x="422.9" y="209">CLK_SH</text>
<text x="252.1" y="215">IO4</text>
<text x="276.9" y="215">NC4</text>
<text x="422.9" y="212">CLK-</text>
<text x="422.9" y="215">CEC</text>
<text x="252.1" y="220.9">GND1</text>
<text x="422.9" y="218">NC</text>
<text x="422.9" y="220.9">SCL</text>
<text x="252.1" y="224">GND2</text>
<text x="422.9" y="224">SDA</text>
<text x="422.9" y="226.9">CEC_GND</text>
<text x="422.9" y="229.9">+5V</text>
<text x="422.9" y="232.9">HPD</text>
<text x="433.9" y="236.5" transform="rotate(-90 433.9 236.5)">G1</text>
<text x="436.9" y="236.5" transform="rotate(-90 436.9 236.5)">G2</text>
<text x="439.9" y="236.5" transform="rotate(-90 439.9 236.5)">G3</text>
<text x="442.9" y="236.5" transform="rotate(-90 442.9 236.5)">G4</text>
<text x="252.1" y="256.9">5V_SYS</text>
<text x="278.4" y="256.9">5V_CON</text>
<text x="252.1" y="262.9">VCCA</text>
<text x="276.9" y="262.9">CEC_CON</text>
<text x="252.1" y="268.9">EN</text>
<text x="276.9" y="268.9">SCL_CON</text>
<text x="252.1" y="274.9">CEC_SYS</text>
<text x="276.9" y="274.9">SDA_CON</text>
<text x="252.1" y="280.9">SCL_SYS</text>
<text x="276.9" y="280.9">HPD_CON</text>
<text x="252.1" y="286.9">SDA_SYS</text>
<text x="276.9" y="286.9">UTI_CON</text>
<text x="252.1" y="292.9">HPD_SYS</text>
<text x="281.4" y="292.9">GND1</text>
<text x="282.9" y="298.9">GND</text>
</g>
<g font-size="2.2">
<text x="62.9" y="2.3">5</text>
<text x="182.8" y="2.3">4</text>
<text x="302.7" y="2.3">3</text>
<text x="422.6" y="2.3">2</text>
<text x="542.5" y="2.3">1</text>
<text x=".8" y="61.1">D</text>
<text x="603.2" y="61.1">D</text>
<text x="246.4" y="144.3">1</text>
<text x="285.6" y="144.3">10</text>
<text x="246.4" y="150.3">2</text>
<text x="285.6" y="150.3">9</text>
<text x="246.4" y="156.3">4</text>
<text x="285.6" y="156.3">7</text>
<text x="246.4" y="162.3">5</text>
<text x="285.6" y="162.3">6</text>
<text x=".8" y="173.5">C</text>
<text x="246.4" y="168.3">3</text>
<text x="246.4" y="171.3">8</text>
<text x="603.2" y="173.5">C</text>
<text x="417.2" y="177.2">1</text>
<text x="417.2" y="180.2">2</text>
<text x="417.2" y="183.2">3</text>
<text x="417.2" y="186.2">4</text>
<text x="417.2" y="189.2">5</text>
<text x="246.4" y="195.2">1</text>
<text x="285.6" y="195.2">10</text>
<text x="417.2" y="192.2">6</text>
<text x="417.2" y="195.2">7</text>
<text x="246.4" y="201.2">2</text>
<text x="285.6" y="201.2">9</text>
<text x="417.2" y="198.2">8</text>
<text x="417.2" y="201.2">9</text>
<text x="246.4" y="207.2">4</text>
<text x="285.6" y="207.2">7</text>
<text x="415.7" y="204.2">10</text>
<text x="415.7" y="207.2">11</text>
<text x="246.4" y="213.2">5</text>
<text x="285.6" y="213.2">6</text>
<text x="415.7" y="210.2">12</text>
<text x="415.7" y="213.2">13</text>
<text x="246.4" y="219.2">3</text>
<text x="415.7" y="216.2">14</text>
<text x="415.7" y="219.2">15</text>
<text x="246.4" y="222.2">8</text>
<text x="415.7" y="222.2">16</text>
<text x="415.7" y="225.2">17</text>
<text x="415.7" y="228.2">18</text>
<text x="415.7" y="231.2">19</text>
<text x="432.1" y="243.1" transform="rotate(-90 432.1 243.1)">20</text>
<text x="435.1" y="243.1" transform="rotate(-90 435.1 243.1)">21</text>
<text x="438.1" y="243.1" transform="rotate(-90 438.1 243.1)">22</text>
<text x="441.1" y="243.1" transform="rotate(-90 441.1 243.1)">23</text>
<text x="244.9" y="255.2">D1</text>
<text x="291.6" y="255.2">D3</text>
<text x="244.9" y="261.2">A2</text>
<text x="291.6" y="261.2">A3</text>
<text x="244.9" y="267.2">C2</text>
<text x="291.6" y="267.2">B3</text>
<text x="244.9" y="273.2">A1</text>
<text x="291.6" y="273.2">C3</text>
<text x="244.9" y="279.2">B1</text>
<text x="291.6" y="279.2">E3</text>
<text x=".8" y="285.9">B</text>
<text x="244.9" y="285.1">C1</text>
<text x="291.6" y="285.1">E2</text>
<text x="603.2" y="285.9">B</text>
<text x="244.9" y="291.1">E1</text>
<text x="291.6" y="291.1">B2</text>
<text x="291.6" y="297.1">D2</text>
<text x=".8" y="398.3">A</text>
<text x="603.2" y="398.3">A</text>
<text x="62.9" y="454.8">5</text>
<text x="182.8" y="454.8">4</text>
<text x="302.7" y="454.8">3</text>
<text x="422.6" y="454.8">2</text>
<text x="542.5" y="454.8">1</text>
</g>
</svg>
